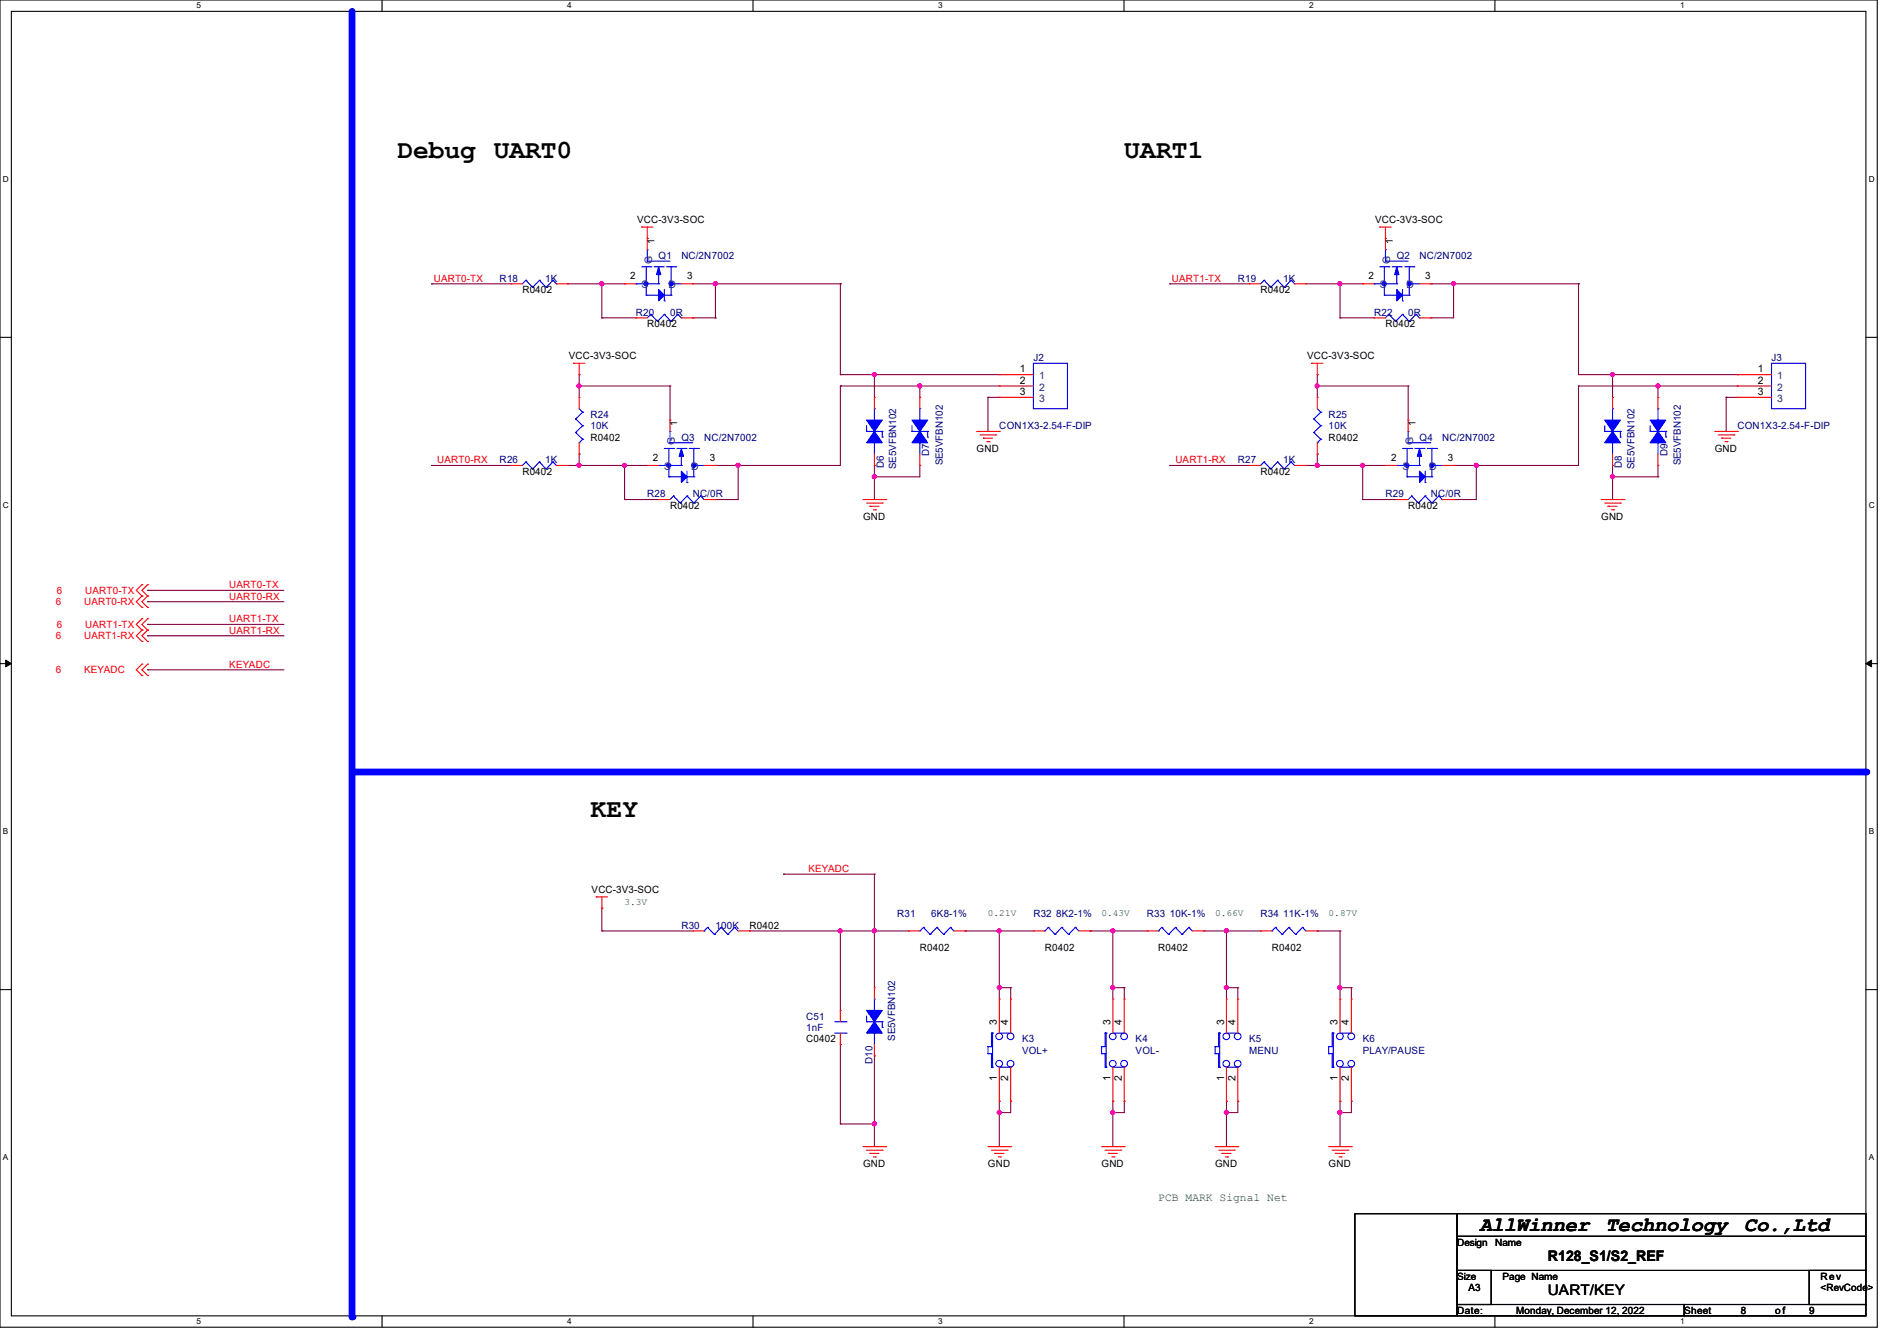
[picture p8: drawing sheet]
<svg xmlns="http://www.w3.org/2000/svg" width="297mm" height="210mm" viewBox="0 0 297 210" stroke-linecap="round" stroke-linejoin="round" font-family="sans-serif">
<path d="M0 0h293.9v207.9h-293.9zM1.8 1.8h290.3v204.3h-290.3z" fill="none" stroke="#000" stroke-width=".17"/>
<g fill="#fff">
<path d="M30.8 .2h.7v1.4h-.7z"/>
<path d="M30.8 206.2h.7v1.4h-.7z"/>
</g>
<path d="M59.8 0v1.8M59.8 206.1v1.8" fill="none" stroke="#000" stroke-width=".17"/>
<g fill="#fff">
<path d="M88.8 .2h.7v1.4h-.7z"/>
<path d="M88.8 206.2h.7v1.4h-.7z"/>
</g>
<path d="M117.9 0v1.8M117.9 206.1v1.8" fill="none" stroke="#000" stroke-width=".17"/>
<g fill="#fff">
<path d="M146.9 .2h.7v1.4h-.7z"/>
<path d="M146.9 206.2h.7v1.4h-.7z"/>
</g>
<path d="M176 0v1.8M176 206.1v1.8" fill="none" stroke="#000" stroke-width=".17"/>
<g fill="#fff">
<path d="M205 .2h.7v1.4h-.7z"/>
<path d="M205 206.2h.7v1.4h-.7z"/>
</g>
<path d="M234.1 0v1.8M234.1 206.1v1.8" fill="none" stroke="#000" stroke-width=".17"/>
<g fill="#fff">
<path d="M263.1 .2h.6v1.4h-.6z"/>
<path d="M263.1 206.2h.6v1.4h-.6z"/>
<path d="M.5 27.3h.9v1.4h-.9z"/>
<path d="M292.6 27.3h.9v1.4h-.9z"/>
<path d="M.5 78.4h.9v1.4h-.9z"/>
<path d="M292.6 78.4h.9v1.4h-.9z"/>
</g>
<path d="M0 52.8h1.8M292.1 52.8h1.8" fill="none" stroke="#000" stroke-width=".17"/>
<g fill="#fff">
<path d="M.5 129.5h.8v1.4h-.8z"/>
<path d="M292.6 129.5h.8v1.4h-.8z"/>
</g>
<path d="M0 103.9h1.8M292.1 103.9h1.8" fill="none" stroke="#000" stroke-width=".17"/>
<path d="M.9 103.4l.9 .5-.9 .5zM292.1 103.9l.9-.5v1z" fill="#000" stroke="#000" stroke-width=".16"/>
<g fill="#fff">
<path d="M.5 180.5h.8v1.4h-.8z"/>
<path d="M292.6 180.5h.8v1.4h-.8z"/>
</g>
<path d="M0 155h1.8M292.1 155h1.8" fill="none" stroke="#000" stroke-width=".17"/>
<path d="M55.5 120.9h236.6" fill="none" stroke="#00f" stroke-width="1.1"/>
<circle cx="292.1" cy="120.9" r=".53" fill="#00f"/>
<path d="M55.1 1.8v204.4" fill="none" stroke="#00f" stroke-width="1.1"/>
<circle cx="55.1" cy="206.2" r=".53" fill="#00f"/>
<g fill="none" stroke="#800040" stroke-width=".17">
<path d="M67.6 44.4h.1M67.6 44.4h12.4M88.9 44.4h.1M88.9 44.4h8.9M90.7 58.7h.1M90.7 58.7v3.5M94.2 49.8h.1M94.2 44.4h.1M94.2 49.8h5.4M94.2 44.4v5.4M108.5 49.8h.1M108.5 44.4h23.1"/>
<path d="M108.5 49.8h3.5M112 44.4h.1M112 49.8h.1M112 44.4v5.4M131.6 58.7h.1M131.6 44.4h.1M131.6 58.7h24.9M131.6 44.4v14.3M136.9 58.7h.1M136.9 58.7v3.5M183.1 44.4h.1M183.1 44.4h12.5"/>
<path d="M204.5 44.4h8.9M206.2 58.7h.1M206.2 58.7v3.5M209.8 49.8h.1M209.8 44.4h.1M209.8 49.8h5.3M209.8 44.4v5.4M224 44.4h.1M224 49.8h.1M224 44.4h23.1M227.6 44.4h.1M227.6 44.4v5.4h-3.6"/>
<path d="M247.1 44.4h.1M247.1 44.4v14.3h24.9M252.5 58.7h.1M252.5 58.7v3.5M272 58.7h.1M67.6 72.9h.1M67.6 72.9h12.4M88.9 72.9h12.4M90.7 72.9h.1M90.7 60.5h.1M90.7 71.1h.1M90.7 60.5h14.2"/>
<path d="M90.7 71.1v1.8M97.8 78.2h.1M97.8 72.9h.1M97.8 78.2h5.3M97.8 72.9v5.3M104.9 60.5h.1M104.9 60.5v5.3M112 72.9h.1M112 78.2h.1M115.6 72.9h.1M115.6 72.9v5.3h-3.6M131.6 60.5h.1"/>
<path d="M131.6 60.5h24.9M131.6 60.5v12.4h-19.6M136.9 72.9h.1M136.9 74.7h.1M136.9 72.9v5.3M144 60.5h.1M144 72.9h.1M144 60.5v1.7M144 72.9v1.8h-7.1M154.7 62.2h.1M154.7 62.2h1.8M154.7 62.2v5.4"/>
<path d="M156.5 62.2h.1M183.1 72.9h.1M183.1 72.9h12.5M204.5 72.9h.1M204.5 72.9h12.4M206.2 71.1h.1M206.2 72.9h.1M206.2 60.5h.1M206.2 60.5h14.3M206.2 71.1v1.8M213.4 78.2h.1M213.4 72.9h.1"/>
<path d="M213.4 78.2h5.3M213.4 72.9v5.3M220.5 60.5h.1M220.5 60.5v5.3M227.6 72.9h.1M227.6 78.2h.1M231.1 72.9h.1M231.1 72.9v5.3h-3.5M247.1 60.5h.1M247.1 60.5h24.9M247.1 60.5v12.4h-19.5M252.5 74.7h.1"/>
<path d="M252.5 78.2h.1M252.5 74.7h7.1M252.5 72.9v5.3M259.6 60.5h.1M259.6 74.7h.1M259.6 60.5v1.7M259.6 72.9v1.8M270.3 62.2h.1M270.3 62.2h1.7M270.3 62.2v5.4M272 60.5h.1M23.1 94.2h.1"/>
<path d="M23.1 92.5h.1M23.1 99.6h.1M23.1 97.8h.1M23.1 94.2h21.3M23.1 92.5h21.3M23.1 99.6h21.3M23.1 97.8h21.3M23.1 104.9h.1M23.1 104.9h21.3M122.7 136.9h.1M122.7 136.9h14.2M136.9 136.9h.1"/>
<path d="M136.9 136.9v17.8M94.2 145.8h.1M94.2 142.2h.1M94.2 142.2v3.6M94.2 145.8h14.3M117.3 145.8h.1M117.3 145.8h24.9M131.6 145.8h.1M131.6 145.8v12.4M136.9 145.8h.1M151.1 145.8h.1M151.1 145.8h10.7"/>
<path d="M156.5 154.7h.1M156.5 145.8h.1M156.5 145.8v10.7M156.5 154.7h1.7M158.2 154.7h.1M158.2 154.7v1.8M170.7 145.8h.1M170.7 145.8h8.9M174.2 154.7h.1M174.2 145.8h.1M174.2 145.8v10.7M174.2 154.7h1.8"/>
<path d="M176 154.7h.1M176 154.7v1.8M188.5 145.8h.1M188.5 145.8h8.9M192 154.7h.1M192 145.8h.1M192 145.8v10.7M192 154.7h1.8M193.8 154.7h.1M193.8 154.7v1.8M206.2 145.8h.1M206.2 145.8h3.6"/>
<path d="M209.8 154.7h.1M209.8 145.8h.1M209.8 145.8v10.7M209.8 154.7h1.8M211.6 154.7h.1M211.6 154.7v1.8M131.6 176h.1M131.6 163.6h.1M131.6 163.6v12.4M131.6 176h5.3M136.9 165.4h.1M136.9 176h.1"/>
<path d="M136.9 165.4v14.2M156.5 172.5h.1M156.5 174.2h.1M156.5 172.5v7.1M158.2 172.5h.1M158.2 172.5v1.7h-1.7M174.2 174.2h.1M174.2 172.5h.1M174.2 172.5v7.1M176 172.5h.1M176 172.5v1.7h-1.8M192 172.5h.1"/>
<path d="M192 174.2h.1M192 172.5v7.1M193.8 172.5h.1M193.8 172.5v1.7h-1.8M209.8 172.5h.1M209.8 174.2h.1M209.8 172.5v7.1M211.6 172.5h.1M211.6 172.5v1.7h-1.8"/>
</g>
<g fill="#f0f" stroke="#f0f" stroke-width=".17">
<circle cx="112" cy="44.4" r=".32"/>
<circle cx="94.2" cy="44.4" r=".32"/>
<circle cx="115.5" cy="72.9" r=".32"/>
<circle cx="174.2" cy="154.7" r=".32"/>
<circle cx="156.4" cy="154.7" r=".32"/>
<circle cx="192" cy="154.7" r=".32"/>
<circle cx="209.8" cy="154.7" r=".32"/>
<circle cx="209.8" cy="174.2" r=".32"/>
<circle cx="156.4" cy="174.2" r=".32"/>
<circle cx="174.2" cy="174.2" r=".32"/>
<circle cx="192" cy="174.2" r=".32"/>
<circle cx="192" cy="145.8" r=".32"/>
<circle cx="156.4" cy="145.8" r=".32"/>
<circle cx="174.2" cy="145.8" r=".32"/>
<circle cx="131.6" cy="145.8" r=".32"/>
<circle cx="136.9" cy="176" r=".32"/>
<circle cx="136.9" cy="145.8" r=".32"/>
<circle cx="90.7" cy="60.4" r=".32"/>
<circle cx="136.9" cy="58.7" r=".32"/>
<circle cx="144" cy="60.4" r=".32"/>
<circle cx="136.9" cy="74.7" r=".32"/>
<circle cx="97.8" cy="72.9" r=".32"/>
<circle cx="90.7" cy="72.9" r=".32"/>
<circle cx="259.6" cy="60.4" r=".32"/>
<circle cx="227.6" cy="44.4" r=".32"/>
<circle cx="209.8" cy="44.4" r=".32"/>
<circle cx="231.1" cy="72.9" r=".32"/>
<circle cx="252.5" cy="58.7" r=".32"/>
<circle cx="252.5" cy="74.7" r=".32"/>
<circle cx="213.3" cy="72.9" r=".32"/>
<circle cx="206.2" cy="72.9" r=".32"/>
<circle cx="206.2" cy="60.4" r=".32"/>
</g>
<g fill="none" stroke="#f00" stroke-width=".17">
<path d="M100.5 35.6h.1M100.5 35.6h1.7M101.3 37.3h.1M101.3 35.6v3.5M216 35.6h.1M216 35.6h1.8M216.9 37.3h.1M216.9 35.6v3.5M80 44.4h.1M80 44.4h1.8M87.1 44.4h1.8M88.9 44.4h.1"/>
<path d="M89.8 56.9h.1M89.8 56.9h1.8M90.7 58.7h.1M90.7 56.9v1.8M97.8 44.4h.1M97.8 44.4h1.8M99.6 49.8h.1M99.6 49.8h1.7M106.7 44.4h1.8M106.7 49.8h1.8M108.5 49.8h.1M108.5 44.4h.1"/>
<path d="M156.5 58.7h.1M156.5 58.7h5.3M195.6 44.4h.1M195.6 44.4h1.8M202.7 44.4h1.8M204.5 44.4h.1M205.4 56.9h.1M205.4 56.9h1.7M206.2 58.7h.1M206.2 56.9v1.8M213.4 44.4h.1M213.4 44.4h1.7"/>
<path d="M215.1 49.8h.1M215.1 49.8h1.8M222.2 44.4h1.8M222.2 49.8h1.8M224 44.4h.1M224 49.8h.1M272 58.7h.1M272 58.7h5.4M80 72.9h.1M80 72.9h1.8M87.1 72.9h1.8M88.9 72.9h.1"/>
<path d="M90.7 62.2h.1M90.7 71.1h.1M90.7 62.2v1.8M90.7 69.3v1.8M101.3 72.9h.1M101.3 72.9h1.8M103.1 78.2h.1M103.1 78.2h1.8M104.9 65.8h.1M104.9 65.8v1.8M110.2 78.2h1.8M110.2 72.9h1.8"/>
<path d="M112 72.9h.1M112 78.2h.1M135.1 78.2h3.6M135.7 78.8h2.4M136.2 79.3h.1M136.2 79.3h1.4M136.7 79.8h.4M136.9 72.9h.1M136.9 62.2h.1M136.9 62.2v1.8M136.9 71.1v1.8M137.1 79.8h.1"/>
<path d="M138.1 78.8h.1M138.7 78.2h.1M144 72.9h.1M144 62.2h.1M144 62.2v1.8M144 71.1v1.8M152.9 67.6h3.6M153.5 68.1h2.4M154 68.6h.1M154 68.6h1.4M154.5 69.2h.4M154.9 69.2h.1"/>
<path d="M155.9 68.1h.1M156.5 67.6h.1M156.5 60.5h.1M156.5 62.2h.1M156.5 60.5h5.3M156.5 62.2h5.3M195.6 72.9h.1M195.6 72.9h1.8M202.7 72.9h1.8M204.5 72.9h.1M206.2 62.2h.1M206.2 71.1h.1"/>
<path d="M206.2 62.2v1.8M206.2 69.3v1.8M216.9 72.9h.1M216.9 72.9h1.8M218.7 78.2h.1M218.7 78.2h1.8M220.5 65.8h.1M220.5 65.8v1.8M225.8 78.2h1.8M225.8 72.9h1.8M227.6 78.2h.1M227.6 72.9h.1"/>
<path d="M250.7 78.2h3.6M251.2 78.8h2.5M251.8 79.3h.1M251.8 79.3h1.4M252.3 79.8h.3M252.5 72.9h.1M252.5 62.2h.1M252.5 62.2v1.8M252.5 71.1v1.8M252.6 79.8h.1M253.7 78.8h.1M254.3 78.2h.1"/>
<path d="M259.6 72.9h.1M259.6 62.2h.1M259.6 62.2v1.8M259.6 71.1v1.8M268.5 67.6h3.5M269 68.1h2.5M269.5 68.6h.1M269.5 68.6h1.5M270.1 69.2h.3M270.4 69.2h.1M271.5 68.1h.1M272 67.6h.1"/>
<path d="M272 60.5h.1M272 62.2h.1M272 60.5h5.4M272 62.2h5.4M22.2 93.3h.1M22.2 91.6h.1M22.2 95.1h.1M22.2 98.7h.1M22.2 96.9h.1M22.2 91.6l-.9 .9 .9 .8M22.2 93.3l-.9 .9 .9 .9M22.2 96.9l-.9 .9 .9 .9"/>
<path d="M22.2 98.7l-.9 .9 .9 .9M23.1 93.3h.1M23.1 91.6h.1M23.1 95.1h.1M23.1 98.7h.1M23.1 96.9h.1M23.1 91.6l-.9 .9 .9 .8M23.1 93.3l-.9 .9 .9 .9M23.1 96.9l-.9 .9 .9 .9M23.1 98.7l-.9 .9 .9 .9M22.2 105.8h.1M22.2 104h.1"/>
<path d="M22.2 100.5h.1M22.2 104l-.9 .9 .9 .9M23.1 105.8h.1M23.1 104h.1M23.1 100.5h.1M23.1 104l-.9 .9 .9 .9M93.3 140.5h.1M93.3 140.5h1.8M94.2 142.2h.1M94.2 140.5v1.7M108.5 145.8h.1M108.5 145.8h1.7"/>
<path d="M115.6 145.8h1.7M117.3 145.8h.1M131.6 158.2h.1M131.6 158.2v1.8M136.9 154.7h.1M136.9 154.7v1.8M142.2 145.8h.1M142.2 145.8h1.8M149.4 145.8h1.7M151.1 145.8h.1M156.5 156.5h.1M156.5 156.5v5.3"/>
<path d="M158.2 156.5h.1M158.2 156.5v5.3M161.8 145.8h.1M161.8 145.8h1.8M168.9 145.8h1.8M170.7 145.8h.1M174.2 156.5h.1M174.2 156.5v5.3M176 156.5h.1M176 156.5v5.3M179.6 145.8h.1M179.6 145.8h1.8"/>
<path d="M186.7 145.8h1.8M188.5 145.8h.1M192 156.5h.1M192 156.5v5.3M193.8 156.5h.1M193.8 156.5v5.3M197.4 145.8h.1M197.4 145.8h1.7M204.5 145.8h1.7M206.2 145.8h.1M209.8 156.5h.1M209.8 156.5v5.3"/>
<path d="M211.6 156.5h.1M211.6 156.5v5.3M131.6 163.6h.1M131.6 161.8v1.8M135.1 179.6h3.6M136.9 165.4h.1M136.9 163.6v1.8M138.7 179.6h.1M154.7 179.6h3.5M156.5 172.5h.1M156.5 167.1v5.4M158.2 179.6h.1"/>
<path d="M158.2 172.5h.1M158.2 167.1v5.4M172.5 179.6h3.5M174.2 172.5h.1M174.2 167.1v5.4M176 179.6h.1M176 172.5h.1M176 167.1v5.4M190.2 179.6h3.6M192 172.5h.1M192 167.1v5.4M193.8 179.6h.1"/>
<path d="M193.8 172.5h.1M193.8 167.1v5.4M208 179.6h3.6M209.8 172.5h.1M209.8 167.1v5.4M211.6 179.6h.1M211.6 172.5h.1M211.6 167.1v5.4M135.7 180.1h2.4M136.2 180.6h.1M136.2 180.6h1.4M136.7 181.2h.4"/>
<path d="M137.1 181.2h.1M138.1 180.1h.1M155.2 180.1h2.5M155.7 180.6h.1M155.7 180.6h1.5M156.3 181.2h.3M156.6 181.2h.1M157.7 180.1h.1M173 180.1h2.5M173.5 180.6h.1M173.5 180.6h1.5M174.1 181.2h.3"/>
<path d="M174.4 181.2h.1M175.5 180.1h.1M190.8 180.1h2.5M191.3 180.6h.1M191.3 180.6h1.4M191.9 181.2h.3M192.2 181.2h.1M193.3 180.1h.1M208.6 180.1h2.4M209.1 180.6h.1M209.1 180.6h1.4M209.6 181.2h.4"/>
<path d="M210 181.2h.1M211 180.1h.1"/>
</g>
<path d="M212.1 190.1h16v16h-16zM228.1 190.1h64v3.5h-64zM228.1 193.6h64v5.4h-64zM228.1 199h5.4v5.3h-5.4zM283.3 199h8.8v5.3h-8.8zM228.1 204.3h35.6v1.8h-35.6zM263.7 204.3h28.4v1.8h-28.4z" fill="none" stroke="#000" stroke-width=".17"/>
<g fill="none" stroke="#00f" stroke-width=".17">
<path d="M101.3 39.1h.1M101.3 39.1v1.8M216.9 39.1h.1M216.9 39.1v1.8M82.3 43.9h.1M82.3 43.9l-.5 .5M82.3 43.9l1.1 1.1M83.4 45h.1M84.5 43.9h.1M84.5 43.9l-1.1 1.1M84.5 43.9l1 1.1M85.5 45h.1"/>
<path d="M86.6 43.9h.1M86.6 43.9l-1.1 1.1M86.6 43.9l.5 .5M87.1 44.4h.1M99.6 44.4h.1M99.6 44.4h3.5M100.5 41.8h1.4M101.2 46.2h.1M101.2 46.2h1.9M101.2 41.8v4.4M101.3 40.9h.1M101.3 40.9h3.6"/>
<path d="M101.9 49.2h.1M101.9 41.8h.1M101.9 49.2l-.6 .6M101.9 49.2l1.1 1.1M102.4 41.8h1.4M103 50.3h.1M103.1 46.2h.1M103.1 44.4h.1M103.1 42.7v1.7M103.8 41.8h.1M104 49.2h.1M104 47.1h.1"/>
<path d="M104 46.2h1.1M104 49.2l-1 1.1M104 49.2l1.1 1.1M104 45.3v1.8M104.4 41.8h1.4M105.1 50.3h.1M105.1 46.2h.1M105.1 41.8h.1M105.1 44.4h.1M105.1 44.4h1.6M105.1 41.8v4.4M105.8 41.8h.1"/>
<path d="M106.1 49.2h.1M106.1 49.2l-1 1.1M106.1 49.2l.6 .6M106.7 49.8h.1M161.8 56.9h5.3v7.1h-5.3zM197.9 43.9h.1M197.9 43.9l-.5 .5M197.9 43.9l1.1 1.1M199 45h.1M200 43.9h.1M200 43.9l-1 1.1M200 43.9l1.1 1.1"/>
<path d="M201.1 45h.1M202.1 43.9h.1M202.1 43.9l-1 1.1M202.1 43.9l.6 .5M202.7 44.4h.1M215.1 44.4h.1M215.1 44.4h3.6M216 41.8h1.5M216.7 46.2h.1M216.7 41.8v4.4M216.7 46.2h2M216.9 40.9h.1"/>
<path d="M216.9 40.9h3.6M217.5 41.8h.1M217.5 49.2h.1M217.5 49.2l-.6 .6M217.5 49.2l1 1.1M218 41.8h1.4M218.5 50.3h.1M218.7 46.2h.1M218.7 44.4h.1M218.7 42.7v1.7M219.4 41.8h.1M219.6 47.1h.1"/>
<path d="M219.6 49.2h.1M219.6 45.3v1.8M219.6 46.2h1M219.6 49.2l-1.1 1.1M219.6 49.2l1 1.1M219.9 41.8h1.5M220.6 46.2h.1M220.6 41.8h.1M220.6 44.4h.1M220.6 50.3h.1M220.6 41.8v4.4M220.6 44.4h1.6"/>
<path d="M221.4 41.8h.1M221.7 49.2h.1M221.7 49.2l-1.1 1.1M221.7 49.2l.5 .6M222.2 49.8h.1M277.4 56.9h5.3v7.1h-5.3zM82.3 72.3h.1M82.3 72.3l-.5 .6M82.3 72.3l1.1 1.1M83.4 73.4h.1M84.5 72.3h.1M84.5 72.3l-1.1 1.1"/>
<path d="M84.5 72.3l1 1.1M85.5 73.4h.1M86.6 72.3h.1M86.6 72.3l-1.1 1.1M86.6 72.3l.5 .6M87.1 72.9h.1M90.1 65.6h.1M90.1 67.7h.1M90.1 65.6l1.1 1.1M90.1 67.7l1.1 1.1M90.7 69.3h.1M90.7 64l.5 .6"/>
<path d="M91.2 64.6h.1M91.2 66.7h.1M91.2 68.8h.1M91.2 64.6l-1.1 1M91.2 66.7l-1.1 1M91.2 68.8l-.5 .5M103.1 72.9h.1M103.1 72.9h3.6M104 70.2h1.5M104.7 74.7h.1M104.7 70.2v4.5M104.7 74.7h2"/>
<path d="M104.9 69.3h.1M104.9 67.6h.1M104.9 69.3h3.6M104.9 67.6v1.7M105.5 70.2h.1M105.5 77.7h.1M105.5 77.7l-.6 .5M105.5 77.7l1 1.1M106 70.2h1.4M106.5 78.8h.1M106.7 74.7h.1M106.7 72.9h.1"/>
<path d="M106.7 71.1v1.8M107.4 70.2h.1M107.6 75.6h.1M107.6 77.7h.1M107.6 73.8v1.8M107.6 74.7h1M107.6 77.7l-1.1 1.1M107.6 77.7l1 1.1M107.9 70.2h1.4M108.6 74.7h.1M108.6 70.2h.1M108.6 72.9h.1"/>
<path d="M108.6 78.8h.1M108.6 70.2v4.5M108.6 72.9h1.6M109.3 70.2h.1M109.7 77.7h.1M109.7 77.7l-1.1 1.1M109.7 77.7l.5 .5M110.2 78.2h.1M135.7 67.6h.1M135.7 67.6h2.4M135.7 66.7v.9M136.9 69.3h.1"/>
<path d="M136.9 64h.1M136.9 64v1.8M136.9 69.3v1.8M138.1 67.6h.1M138.1 68.5h.1M138.1 67.6v.9M142.8 67.6h.1M142.8 67.6h2.4M142.8 66.7v.9M144 69.3h.1M144 64h.1M144 64v1.8"/>
<path d="M144 69.3v1.8M145.2 67.6h.1M145.2 68.5h.1M145.2 67.6v.9M197.9 72.3h.1M197.9 72.3l-.5 .6M197.9 72.3l1.1 1.1M199 73.4h.1M200 72.3h.1M200 72.3l-1 1.1M200 72.3l1.1 1.1M201.1 73.4h.1"/>
<path d="M202.1 72.3h.1M202.1 72.3l-1 1.1M202.1 72.3l.6 .6M202.7 72.9h.1M205.7 65.6h.1M205.7 67.7h.1M205.7 65.6l1.1 1.1M205.7 67.7l1.1 1.1M206.2 69.3h.1M206.2 64l.6 .6M206.8 64.6h.1M206.8 66.7h.1"/>
<path d="M206.8 68.8h.1M206.8 64.6l-1.1 1M206.8 66.7l-1.1 1M206.8 68.8l-.6 .5M218.7 72.9h.1M218.7 72.9h3.5M219.6 70.2h1.4M220.3 74.7h.1M220.3 74.7h1.9M220.3 70.2v4.5M220.5 69.3h.1M220.5 67.6h.1"/>
<path d="M220.5 69.3h3.5M220.5 67.6v1.7M221 77.7h.1M221 70.2h.1M221 77.7l-.5 .5M221 77.7l1.1 1.1M221.5 70.2h1.5M222.1 78.8h.1M222.2 74.7h.1M222.2 72.9h.1M222.2 71.1v1.8M223 70.2h.1"/>
<path d="M223.1 77.7h.1M223.1 75.6h.1M223.1 77.7l-1 1.1M223.1 77.7l1.1 1.1M223.1 74.7h1.1M223.1 73.8v1.8M223.5 70.2h1.4M224.2 78.8h.1M224.2 74.7h.1M224.2 70.2h.1M224.2 72.9h.1M224.2 72.9h1.6"/>
<path d="M224.2 70.2v4.5M224.9 70.2h.1M225.3 77.7h.1M225.3 77.7l-1.1 1.1M225.3 77.7l.5 .5M225.8 78.2h.1M251.2 67.6h.1M251.2 67.6h2.5M251.2 66.7v.9M252.5 69.3h.1M252.5 64h.1M252.5 64v1.8"/>
<path d="M252.5 69.3v1.8M253.7 67.6h.1M253.7 68.5h.1M253.7 67.6v.9M258.4 67.6h.1M258.4 66.7v.9M258.4 67.6h2.4M259.6 69.3h.1M259.6 64h.1M259.6 64v1.8M259.6 69.3v1.8M260.8 67.6h.1"/>
<path d="M260.8 68.5h.1M260.8 67.6v.9M110.2 145.8h.1M110.8 145.2h.1M110.8 145.2l1 1.1M110.8 145.2l-.6 .6M111.8 146.3h.1M112.9 145.2h.1M112.9 145.2l1.1 1.1M112.9 145.2l-1.1 1.1M114 146.3h.1M115 145.2h.1"/>
<path d="M115 145.2l.6 .6M115 145.2l-1 1.1M135.7 159.1v.9M136.9 156.5h.1M136.9 156.5v1.7M144 145.8h.1M144.6 145.2h.1M144.6 145.2l1 1.1M144.6 145.2l-.6 .6M145.6 146.3h.1M146.7 145.2h.1M146.7 145.2l1 1.1"/>
<path d="M146.7 145.2l-1.1 1.1M147.7 146.3h.1M148.8 145.2h.1M148.8 145.2l.6 .6M148.8 145.2l-1.1 1.1M163.6 145.8h.1M164.1 145.2h.1M164.1 145.2l1.1 1.1M164.1 145.2l-.5 .6M165.2 146.3h.1M166.2 145.2h.1M166.2 145.2l1.1 1.1"/>
<path d="M166.2 145.2l-1 1.1M167.3 146.3h.1M168.4 145.2h.1M168.4 145.2l.5 .6M168.4 145.2l-1.1 1.1M181.4 145.8h.1M181.9 145.2h.1M181.9 145.2l1.1 1.1M181.9 145.2l-.5 .6M183 146.3h.1M184 145.2h.1M184 145.2l1.1 1.1"/>
<path d="M184 145.2l-1 1.1M185.1 146.3h.1M186.1 145.2h.1M186.1 145.2l.6 .6M186.1 145.2l-1 1.1M199.1 145.8h.1M199.7 145.2h.1M199.7 145.2l1 1.1M199.7 145.2l-.6 .6M200.7 146.3h.1M201.8 145.2h.1M201.8 145.2l1.1 1.1"/>
<path d="M201.8 145.2l-1.1 1.1M202.9 146.3h.1M203.9 145.2h.1M203.9 145.2l.6 .6M203.9 145.2l-1 1.1M130.7 161.8h1.8M130.7 160h1.8M132.5 161.8h.1M132.5 160h.1M135.7 160h.1M135.7 160h2.4M136.9 161.8h.1"/>
<path d="M136.9 161.8v1.8M138.1 160h.1M138.1 160.9h.1M138.1 160v.9M154.7 163.9h.1M154.7 165h.1M154.7 163.9h.5M154.7 165h.5M154.7 163.9v1.1M155.2 161.8h.1M155.2 163.9h.1M155.2 165h.1"/>
<path d="M155.2 167.1h.1M155.2 161.8h.2M155.2 167.1h.2M155.2 161.8v2.1M155.2 165v2.1M155.4 161.8h.1M155.4 167.1h.1M155.4 161.8v5.3M156.5 161.8h1.7M156.5 167.1h1.7M158.2 167.1h.1M158.2 161.8h.1"/>
<path d="M172.5 163.9h.1M172.5 165h.1M172.5 163.9h.5M172.5 165h.5M172.5 163.9v1.1M173 161.8h.1M173 163.9h.1M173 165h.1M173 167.1h.1M173 161.8h.2M173 167.1h.2M173 161.8v2.1"/>
<path d="M173 165v2.1M173.2 161.8h.1M173.2 167.1h.1M173.2 161.8v5.3M174.2 161.8h1.8M174.2 167.1h1.8M176 167.1h.1M176 161.8h.1M190.2 163.9h.1M190.2 165h.1M190.2 163.9h.6M190.2 165h.6"/>
<path d="M190.2 163.9v1.1M190.8 161.8h.1M190.8 163.9h.1M190.8 165h.1M190.8 167.1h.1M190.8 161.8h.2M190.8 167.1h.2M190.8 161.8v2.1M190.8 165v2.1M191 161.8h.1M191 167.1h.1M191 161.8v5.3"/>
<path d="M192 161.8h1.8M192 167.1h1.8M193.8 167.1h.1M193.8 161.8h.1M208 163.9h.1M208 165h.1M208 163.9h.6M208 163.9v1.1M208 165h.6M208.6 161.8h.1M208.6 163.9h.1M208.6 165h.1"/>
<path d="M208.6 167.1h.1M208.6 161.8v2.1M208.6 165v2.1M208.7 161.8h.1M208.7 167.1h.1M208.7 161.8v5.3M209.8 161.8h1.8M209.8 167.1h1.8M211.6 167.1h.1M211.6 161.8h.1"/>
<circle cx="156.5" cy="162.3" r=".52"/>
<circle cx="156.5" cy="166.6" r=".52"/>
<circle cx="158.2" cy="162.3" r=".52"/>
<circle cx="158.2" cy="166.6" r=".52"/>
<circle cx="174.2" cy="166.6" r=".52"/>
<circle cx="174.2" cy="162.3" r=".52"/>
<circle cx="176" cy="162.3" r=".52"/>
<circle cx="176" cy="166.6" r=".52"/>
<circle cx="192" cy="162.3" r=".52"/>
<circle cx="192" cy="166.6" r=".52"/>
<circle cx="193.8" cy="162.3" r=".52"/>
<circle cx="193.8" cy="166.6" r=".52"/>
<circle cx="209.8" cy="162.3" r=".52"/>
<circle cx="209.8" cy="166.6" r=".52"/>
<circle cx="211.6" cy="162.3" r=".52"/>
<circle cx="211.6" cy="166.6" r=".52"/>
</g>
<g fill="#00f" stroke="#00f" stroke-width=".17">
<path d="M218.7 45.3l.9 .9-.9 .9z"/>
<path d="M218.7 41.8l.3 1.2h-.6z"/>
<path d="M106.7 73.8l.9 .9-.9 .9z"/>
<path d="M106.7 70.2l.3 1.3h-.7z"/>
<path d="M222.2 73.8l.9 .9-.9 .9z"/>
<path d="M222.2 70.2l.4 1.3h-.7z"/>
<path d="M103.1 45.3l.9 .9-.9 .9z"/>
<path d="M103.1 41.8l.4 1.2h-.7z"/>
<path d="M259.6 67.6l1.2 1.7h-2.4z" fill-rule="evenodd"/>
<path d="M258.4 65.8h2.4l-1.2 1.8z" fill-rule="evenodd"/>
<path d="M136.9 67.6l1.2 1.7h-2.4z" fill-rule="evenodd"/>
<path d="M135.7 65.8h2.4l-1.2 1.8z" fill-rule="evenodd"/>
<path d="M252.5 67.6l1.2 1.7h-2.5z" fill-rule="evenodd"/>
<path d="M251.2 65.8h2.5l-1.2 1.8z" fill-rule="evenodd"/>
<path d="M144 67.6l1.2 1.7h-2.4z" fill-rule="evenodd"/>
<path d="M142.8 65.8h2.4l-1.2 1.8z" fill-rule="evenodd"/>
<path d="M136.9 160l1.2 1.8h-2.4z" fill-rule="evenodd"/>
<path d="M135.7 158.2h2.4l-1.2 1.8z" fill-rule="evenodd"/>
<circle cx="220.7" cy="44.4" r=".33"/>
<circle cx="216.7" cy="44.4" r=".33"/>
<circle cx="108.6" cy="72.9" r=".33"/>
<circle cx="104.7" cy="72.9" r=".33"/>
<circle cx="224.2" cy="72.9" r=".33"/>
<circle cx="220.3" cy="72.9" r=".33"/>
<circle cx="105.1" cy="44.4" r=".33"/>
<circle cx="101.1" cy="44.4" r=".33"/>
</g>
<g font-size="4.1">
<text x="62.2" y="24.8">Debug UART0</text>
<text x="176" y="24.8">UART1</text>
<text x="92.5" y="127.9">KEY</text>
</g>
<g font-size="3.2">
<text x="231.7" y="192.7">AllWinner</text>
<text x="251.4" y="192.7">Technology</text>
<text x="273.1" y="192.7">Co.,Ltd</text>
</g>
<g font-size="2.3">
<text x="242.4" y="197.5">R128_S1/S2_REF</text>
<text x="242.4" y="202.8">UART/KEY</text>
</g>
<text font-size="1.8" fill="#008000" x="181.4" y="188.1">PCB MARK Signal Net</text>
<g font-size="1.6">
<text x="99.7" y="34.9">VCC-3V3-SOC</text>
<text x="215.3" y="34.9">VCC-3V3-SOC</text>
<text x="102.5" y="38.2" transform="rotate(-90 102.5 38.2)">1</text>
<text x="218.1" y="38.2" transform="rotate(-90 218.1 38.2)">1</text>
<text x="81.8" y="45.9">R0402</text>
<text x="98.7" y="43.8">2</text>
<text x="107.6" y="43.8">3</text>
<text x="197.4" y="45.9">R0402</text>
<text x="214.2" y="43.8">2</text>
<text x="223.1" y="43.8">3</text>
<text x="101.3" y="51.2">R0402</text>
<text x="216.9" y="51.2">R0402</text>
<text x="89.1" y="56.2">VCC-3V3-SOC</text>
<text x="159.7" y="58.3">1</text>
<text x="204.6" y="56.2">VCC-3V3-SOC</text>
<text x="275.2" y="58.3">1</text>
<text x="159.7" y="60.1">2</text>
<text x="159.7" y="61.8">3</text>
<text x="275.2" y="60.1">2</text>
<text x="275.2" y="61.8">3</text>
<text x="92.5" y="69">R0402</text>
<text x="106" y="66.7" transform="rotate(-90 106 66.7)">1</text>
<text x="152.9" y="70.8">GND</text>
<text x="208" y="69">R0402</text>
<text x="221.6" y="66.7" transform="rotate(-90 221.6 66.7)">1</text>
<text x="268.5" y="70.8">GND</text>
<text x="81.8" y="74.3">R0402</text>
<text x="102.2" y="72.2">2</text>
<text x="111.1" y="72.2">3</text>
<text x="197.4" y="74.3">R0402</text>
<text x="217.8" y="72.2">2</text>
<text x="226.7" y="72.2">3</text>
<text x="104.9" y="79.7">R0402</text>
<text x="135.1" y="81.4">GND</text>
<text x="220.5" y="79.7">R0402</text>
<text x="250.7" y="81.4">GND</text>
<text x="92.6" y="139.8">VCC-3V3-SOC</text>
<text x="117.3" y="145.5">R0402</text>
<text x="144" y="149">R0402</text>
<text x="163.6" y="149">R0402</text>
<text x="181.4" y="149">R0402</text>
<text x="199.1" y="149">R0402</text>
<text x="156.1" y="160.6" transform="rotate(-90 156.1 160.6)">3</text>
<text x="157.9" y="160.6" transform="rotate(-90 157.9 160.6)">4</text>
<text x="173.9" y="160.6" transform="rotate(-90 173.9 160.6)">3</text>
<text x="175.6" y="160.6" transform="rotate(-90 175.6 160.6)">4</text>
<text x="191.6" y="160.6" transform="rotate(-90 191.6 160.6)">3</text>
<text x="193.4" y="160.6" transform="rotate(-90 193.4 160.6)">4</text>
<text x="209.4" y="160.6" transform="rotate(-90 209.4 160.6)">3</text>
<text x="211.2" y="160.6" transform="rotate(-90 211.2 160.6)">4</text>
<text x="126.2" y="163.2">C0402</text>
<text x="156.1" y="169.2" transform="rotate(-90 156.1 169.2)">1</text>
<text x="157.9" y="169.2" transform="rotate(-90 157.9 169.2)">2</text>
<text x="173.9" y="169.2" transform="rotate(-90 173.9 169.2)">1</text>
<text x="175.6" y="169.2" transform="rotate(-90 175.6 169.2)">2</text>
<text x="191.6" y="169.2" transform="rotate(-90 191.6 169.2)">1</text>
<text x="193.4" y="169.2" transform="rotate(-90 193.4 169.2)">2</text>
<text x="209.4" y="169.2" transform="rotate(-90 209.4 169.2)">1</text>
<text x="211.2" y="169.2" transform="rotate(-90 211.2 169.2)">2</text>
<text x="135.1" y="182.8">GND</text>
<text x="154.7" y="182.8">GND</text>
<text x="172.5" y="182.8">GND</text>
<text x="190.2" y="182.8">GND</text>
<text x="208" y="182.8">GND</text>
<text x="228.1" y="195.1">Design</text>
<text x="234.1" y="195.1">Name</text>
<text x="228.1" y="200.4">Size</text>
<text x="229.9" y="202.2">A3</text>
<text x="235.2" y="200.4">Page Name</text>
<text x="285" y="202.2">&lt;RevCode&gt;</text>
<text x="285" y="200.4">Rev</text>
<text x="228.1" y="205.7">Date:</text>
<text x="237.4" y="205.7">Monday, December 12, 2022</text>
<text x="263.7" y="205.7">Sheet</text>
<text x="272.6" y="205.7">8</text>
<text x="277.9" y="205.7">o f</text>
<text x="283.2" y="205.7">9</text>
</g>
<g font-size="1.6" fill="#004080">
<text x="102.1" y="41.3" transform="rotate(-90 102.1 41.3)">G</text>
<text x="217.7" y="41.3" transform="rotate(-90 217.7 41.3)">G</text>
<text x="100.5" y="45.2">S</text>
<text x="104.6" y="45.2">D</text>
<text x="216" y="45.2">S</text>
<text x="220.2" y="45.2">D</text>
<text x="162.7" y="59.4">1</text>
<text x="278.3" y="59.4">1</text>
<text x="162.7" y="61.2">2</text>
<text x="162.7" y="63">3</text>
<text x="278.3" y="61.2">2</text>
<text x="278.3" y="63">3</text>
<text x="105.7" y="69.7" transform="rotate(-90 105.7 69.7)">G</text>
<text x="221.2" y="69.7" transform="rotate(-90 221.2 69.7)">G</text>
<text x="104" y="73.6">S</text>
<text x="108.2" y="73.6">D</text>
<text x="219.6" y="73.6">S</text>
<text x="223.8" y="73.6">D</text>
</g>
<g font-size="1.6" fill="#000080">
<text x="103.1" y="40.6">Q1</text>
<text x="106.7" y="40.6">NC/2N7002</text>
<text x="218.7" y="40.6">Q2</text>
<text x="222.3" y="40.6">NC/2N7002</text>
<text x="78.2" y="44.1">R18</text>
<text x="85.3" y="44.1">1K</text>
<text x="193.8" y="44.1">R19</text>
<text x="200.9" y="44.1">1K</text>
<text x="99.6" y="49.4">R20</text>
<text x="104.9" y="49.4">0R</text>
<text x="215.1" y="49.4">R22</text>
<text x="220.5" y="49.4">0R</text>
<text x="161.8" y="56.6">J2</text>
<text x="277.4" y="56.6">J3</text>
<text x="92.5" y="65.4">R24</text>
<text x="208" y="65.4">R25</text>
<text x="92.5" y="67.2">10K</text>
<text x="106.7" y="69">Q3</text>
<text x="110.2" y="69">NC/2N7002</text>
<text x="145.5" y="71.5" transform="rotate(-90 145.5 71.5)">D7</text>
<text x="156.5" y="67.2">CON1X3-2.54-F-DIP</text>
<text x="208" y="67.2">10K</text>
<text x="222.2" y="69">Q4</text>
<text x="225.8" y="69">NC/2N7002</text>
<text x="261.1" y="71.5" transform="rotate(-90 261.1 71.5)">D9</text>
<text x="272" y="67.2">CON1X3-2.54-F-DIP</text>
<text x="78.2" y="72.6">R26</text>
<text x="85.3" y="72.6">1K</text>
<text x="101.3" y="77.9">R28</text>
<text x="108.5" y="77.9">NC/0R</text>
<text x="138.4" y="73.2" transform="rotate(-90 138.4 73.2)">D6</text>
<text x="140.3" y="73.4" transform="rotate(-90 140.3 73.4)">SE5VFBN102</text>
<text x="147.6" y="72.9" transform="rotate(-90 147.6 72.9)">SE5VFBN102</text>
<text x="193.8" y="72.6">R27</text>
<text x="200.9" y="72.6">1K</text>
<text x="216.9" y="77.9">R29</text>
<text x="224" y="77.9">NC/0R</text>
<text x="254" y="73.2" transform="rotate(-90 254 73.2)">D8</text>
<text x="255.9" y="73.4" transform="rotate(-90 255.9 73.4)">SE5VFBN102</text>
<text x="263.2" y="72.9" transform="rotate(-90 263.2 72.9)">SE5VFBN102</text>
<text x="140.5" y="143.7">R31</text>
<text x="145.8" y="143.7">6K8-1%</text>
<text x="161.8" y="143.7">R32 8K2-1%</text>
<text x="179.6" y="143.7">R33 10K-1%</text>
<text x="197.4" y="143.7">R34 11K-1%</text>
<text x="106.7" y="145.5">R30</text>
<text x="112" y="145.5">100K</text>
<text x="126.2" y="159.7">C51</text>
<text x="126.2" y="161.5">1nF</text>
<text x="136.6" y="166.6" transform="rotate(-90 136.6 166.6)">D10</text>
<text x="140.2" y="163" transform="rotate(-90 140.2 163)">SE5VFBN102</text>
<text x="160" y="163.2">K3</text>
<text x="160" y="165">VOL+</text>
<text x="177.8" y="163.2">K4</text>
<text x="177.8" y="165">VOL-</text>
<text x="195.6" y="163.2">K5</text>
<text x="195.6" y="165">MENU</text>
<text x="213.4" y="163.2">K6</text>
<text x="213.4" y="165">PLAY/PAUSE</text>
</g>
<g font-size="1.6" fill="#f00">
<text x="67.9" y="44.1">UART0-TX</text>
<text x="183.5" y="44.1">UART1-TX</text>
<text x="68.5" y="72.6">UART0-RX</text>
<text x="184" y="72.6">UART1-RX</text>
<text x="8.7" y="94.8">6</text>
<text x="8.9" y="93">6</text>
<text x="13.2" y="94.8">UART0-RX</text>
<text x="13.3" y="93">UART0-TX</text>
<text x="35.9" y="93.9">UART0-RX</text>
<text x="35.9" y="92.1">UART0-TX</text>
<text x="8.7" y="100.1">6</text>
<text x="8.9" y="98.3">6</text>
<text x="13.2" y="100.1">UART1-RX</text>
<text x="13.3" y="98.3">UART1-TX</text>
<text x="35.9" y="99.2">UART1-RX</text>
<text x="35.9" y="97.4">UART1-TX</text>
<text x="8.7" y="105.4">6</text>
<text x="13.2" y="105.4">KEYADC</text>
<text x="35.9" y="104.6">KEYADC</text>
<text x="126.6" y="136.6">KEYADC</text>
</g>
<g font-size="1.5" fill="#008000">
<text x="97.8" y="141.7">3.3V</text>
<text x="154.7" y="143.5">0.21V</text>
<text x="172.5" y="143.5">0.43V</text>
<text x="190.2" y="143.5">0.66V</text>
<text x="208" y="143.5">0.87V</text>
</g>
<g font-size="1.3">
<text x="30.8" y="1.3">5</text>
<text x="88.8" y="1.3">4</text>
<text x="146.9" y="1.3">3</text>
<text x="205" y="1.3">2</text>
<text x="263.1" y="1.3">1</text>
<text x=".5" y="28.4">D</text>
<text x="292.6" y="28.4">D</text>
<text x=".5" y="79.5">C</text>
<text x="292.6" y="79.5">C</text>
<text x=".5" y="130.6">B</text>
<text x="292.6" y="130.6">B</text>
<text x=".5" y="181.7">A</text>
<text x="292.6" y="181.7">A</text>
<text x="30.8" y="207.4">5</text>
<text x="88.8" y="207.4">4</text>
<text x="146.9" y="207.4">3</text>
<text x="205" y="207.4">2</text>
<text x="263.1" y="207.4">1</text>
</g>
</svg>
